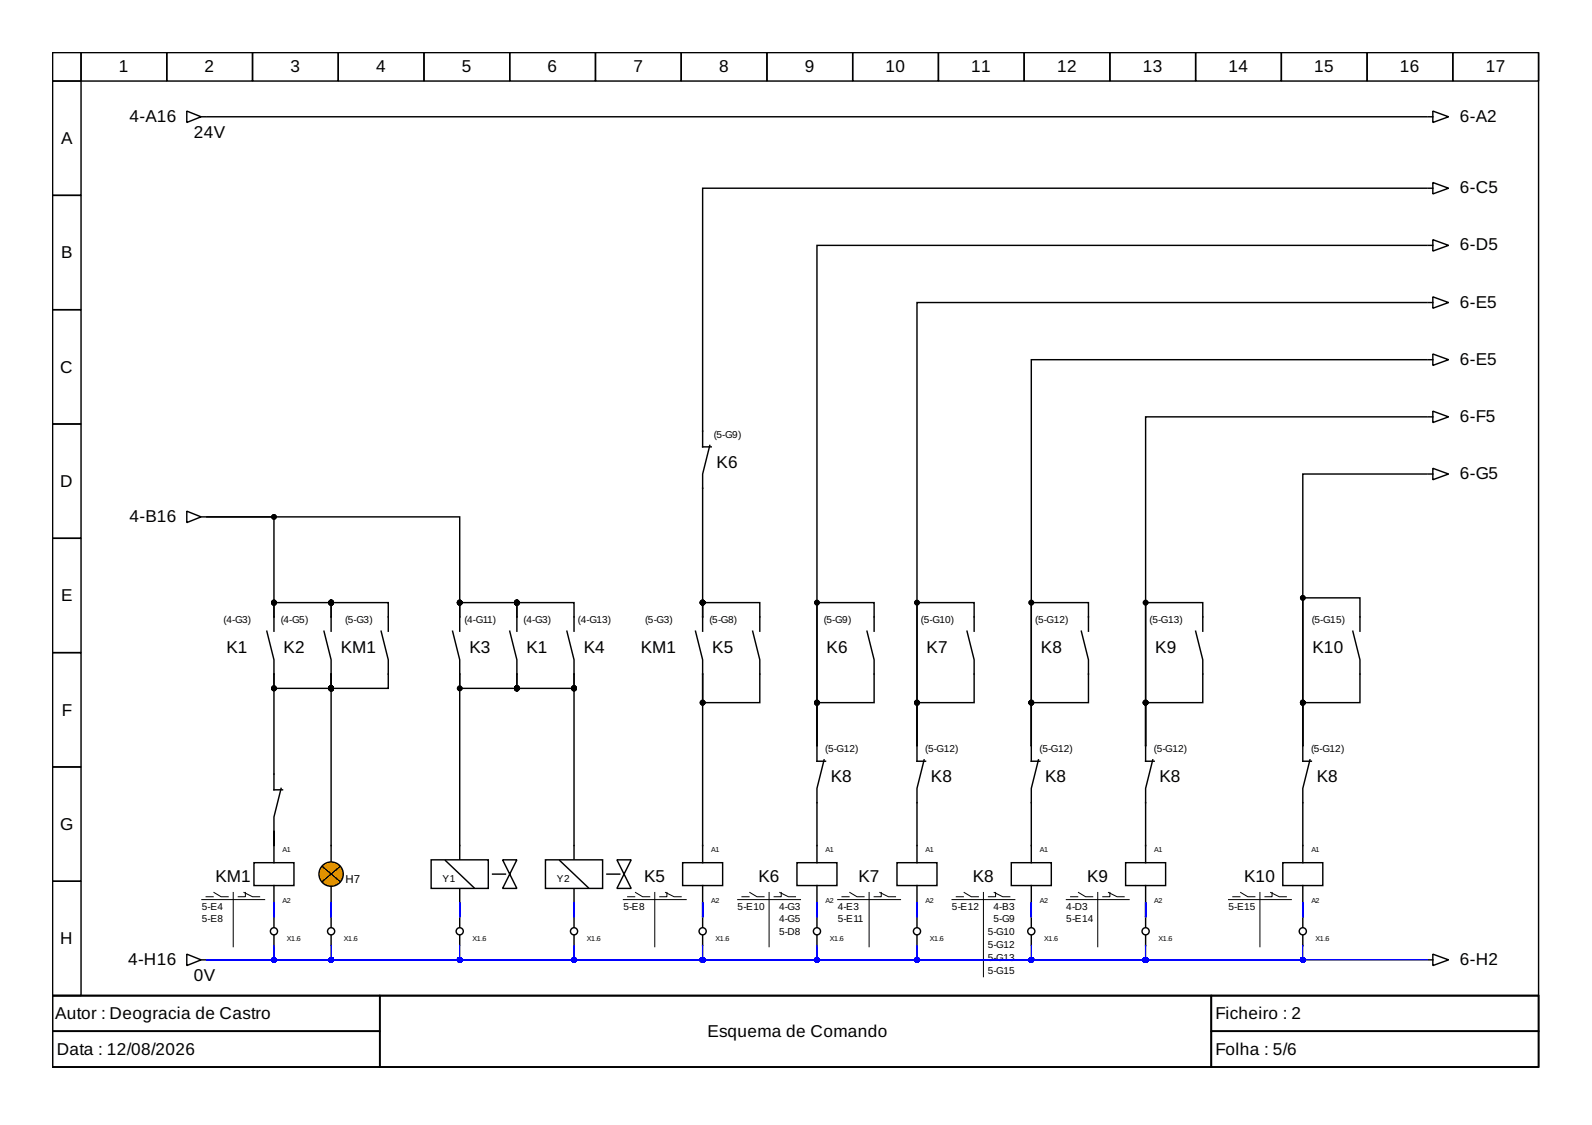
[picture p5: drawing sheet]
<svg xmlns="http://www.w3.org/2000/svg" width="297mm" height="210mm" viewBox="0 0 297 210" stroke-linecap="round" stroke-linejoin="round" font-family="sans-serif">
<g fill="none" stroke="#000" stroke-width=".27">
<path d="M9.8 9.8h277.3v176h-277.3zM9.8 9.8h5.3v5.3h-5.3zM9.8 15.1h5.3v21.4h-5.3zM15.1 9.8h16v5.3h-16zM31.1 9.8h16v5.3h-16zM47.1 9.8h16v5.3h-16zM63.1 9.8h16v5.3h-16zM79.1 9.8h16v5.3h-16zM95.1 9.8h16v5.3h-16zM111.1 9.8h16v5.3h-16zM127.1 9.8h16v5.3h-16zM143.1 9.8h16v5.3h-16z"/>
<path d="M159.1 9.8h16v5.3h-16zM175.1 9.8h16v5.3h-16zM191.1 9.8h16v5.3h-16zM207.1 9.8h16v5.3h-16zM223.1 9.8h16v5.3h-16zM239.1 9.8h16v5.3h-16zM255.1 9.8h16v5.3h-16zM271.1 9.8h16v5.3h-16zM9.8 36.5h5.3v21.3h-5.3zM34.9 20.7l2.6 1.1-2.6 1.1zM37.5 21.8h.8M266.5 21.8h.8"/>
<path d="M267.3 20.7l3 1.1-3 1.1zM9.8 57.8h5.3v21.3h-5.3zM9.8 79.1h5.3v21.3h-5.3zM34.9 95.4l2.6 1-2.6 1.1zM37.5 96.4h.8M131.1 80.4v3h1.6M132.4 83.1l-1.3 5.3v2.7M9.8 100.4h5.3v21.4h-5.3zM9.8 121.8h5.3v21.3h-5.3zM9.8 143.1h5.3v21.3h-5.3zM51.1 144.4v3h1.6M51.1 157.8v3.2"/>
<path d="M52.4 147.1l-1.3 5.3v2.7M61.8 157.8v10.6M131.1 157.8v3.2M9.8 164.4h5.3v21.4h-5.3zM34.9 178l2.6 1.1-2.6 1.1zM37.5 179.1h.8M47.4 161h7.4v4.2h-7.4zM51.1 165.2v3.2M51.1 171.1v1.9M51.1 174.6v1.8M61.8 171.1v1.9M61.8 174.6v1.8"/>
<path d="M127.4 161h7.4v4.2h-7.4zM131.1 165.2v3.2M131.1 171.1v1.9M131.1 174.6v1.8M152.4 171.1v1.9M152.4 174.6v1.8M266.5 179.1h.8M267.3 178l3 1.1-3 1.1zM9.8 185.8h277.3v13.3h-277.3zM9.8 185.8h61v6.6h-61zM9.8 192.4h61v6.7h-61zM70.8 185.8h155.2v13.3h-155.2z"/>
<path d="M226 185.8h61.1v6.6h-61.1zM226 192.4h61.1v6.7h-61.1z"/>
<circle cx="51.1" cy="173.8" r=".67"/>
<circle cx="61.8" cy="173.8" r=".67"/>
<circle cx="131.1" cy="173.8" r=".67"/>
<circle cx="152.4" cy="173.8" r=".67"/>
</g>
<path d="M37.7 167.8h11.7M38.5 167.3h1.3M39.9 166.5l1.4 .8h1.3M43.5 166.5v10.1M45.5 166.5l1.6 .8h1.3M45.8 166.5v.8h-1.4M116.3 167.8h11.7M117.1 167.3h1.3M118.6 166.5l1.3 .8h1.3M122.2 166.5v10.1M124.2 166.5l1.6 .8h1.3M124.4 166.5v.8h-1.3" fill="none" stroke="#000" stroke-width=".19"/>
<circle cx="61.8" cy="163.1" r="2.27" fill="#ffa500" stroke="#000" stroke-width=".27"/>
<g fill="none" stroke="#000" stroke-width=".27">
<path d="M266.5 35.1h.8M267.3 34.1l3 1-3 1.1zM49.8 117.8l1.3 5.3v2.7M51.1 115.1v2.7M60.4 117.8l1.4 5.3v2.7M61.8 115.1v2.7M71.1 117.8l1.3 5.3v2.7M72.4 115.1v2.7M84.4 117.8l1.4 5.3v2.7M85.8 115.1v2.7M95.1 117.8l1.3 5.3v2.7M96.4 115.1v2.7"/>
<path d="M105.8 117.8l1.3 5.3v2.7M107.1 115.1v2.7M129.8 117.8l1.3 5.3v2.7M131.1 115.1v2.7M85.8 157.8v10.6M60.1 161.7l3.3 2.8M63.4 161.7l-3.3 2.8"/>
</g>
<path d="M80.4 160.4h10.7v5.4h-10.7z" fill-rule="evenodd" fill="#fff" stroke="#000" stroke-width=".27"/>
<path d="M107.1 157.8v10.6M83.1 160.6l5.3 5M91.9 163.1h2.4M93.8 160.4h2.6l-2.6 5.4h2.6z" fill="none" stroke="#000" stroke-width=".27"/>
<path d="M101.8 160.4h10.6v5.4h-10.6z" fill-rule="evenodd" fill="#fff" stroke="#000" stroke-width=".27"/>
<g fill="none" stroke="#000" stroke-width=".27">
<path d="M38.6 21.8h227.7M266.3 35.1h-135.2v45.3M266.3 56.4h-95.2v82.7M266.3 45.8h-113.9v93.3M266.5 45.8h.8M266.5 56.4h.8M267.3 44.7l3 1.1-3 1zM267.3 55.4l3 1-3 1.1zM266.3 67.1h-73.9v72M266.3 77.8h-52.5v61.3M266.5 67.1h.8M266.5 77.8h.8"/>
<path d="M267.3 66l3 1.1-3 1.1zM267.3 76.7l3 1.1-3 1zM131.1 91.1v24v-2.7h10.7v5.4M266.3 88.4h-23.2v50.7M266.5 88.4h.8M267.3 87.4l3 1-3 1.1zM72.4 115.1v-2.7h-10.6v2.7v-2.7h-10.7v2.7v-18.7h-12.5h47.2v18.7v-2.7h10.6v2.7v-2.7h10.7v2.7M140.4 117.8l1.4 5.3v8h-10.7v-5.3v32M161.8 117.8l1.3 5.3v8h-10.7v8M163.1 117.8v-5.4h-10.7v26.7M180.4 117.8l1.4 5.3v8h-10.7v8M181.8 117.8v-5.4h-10.7v26.7"/>
<path d="M201.8 117.8l1.3 5.3v8h-10.7v8M203.1 117.8v-5.4h-10.7v26.7M223.1 117.8l1.3 5.3v8h-10.6v8M224.4 117.8v-5.4h-10.6v26.7M252.4 117.8l1.3 5.3v8h-10.6v8M253.7 117.8v-6.3h-10.6v27.6M61.8 125.8v2.6h-10.7v-2.6v18.6M61.8 125.8v32M61.8 125.8v2.6h10.6v-2.6M152.4 139.1v2.9h1.6M171.1 139.1v2.9h1.6M192.4 139.1v2.9h1.6"/>
<path d="M213.8 139.1v2.9h1.6M243.1 139.1v2.9h1.6M51.1 155.1v2.7M85.8 157.8v-32v2.6h10.6v-2.6v2.6h10.7v-2.6v32M153.8 141.8l-1.4 5.3v13.9M172.4 141.8l-1.3 5.3v13.9M193.8 141.8l-1.4 5.3v13.9M215.1 141.8l-1.3 5.3v13.9M244.4 141.8l-1.3 5.3v13.9M85.8 171.1v1.9M85.8 174.6v1.8M104.4 160.6l5.4 5"/>
<path d="M107.1 171.1v1.9M107.1 174.6v1.8M113.2 163.1h2.4M115.1 160.4h2.7l-2.7 5.4h2.7zM148.7 161h7.5v4.2h-7.5zM152.4 165.2v3.2M167.4 161h7.4v4.2h-7.4zM171.1 165.2v3.2M171.1 171.1v1.9M171.1 174.6v1.8M188.7 161h7.5v4.2h-7.5zM192.4 165.2v3.2"/>
<path d="M192.4 171.1v1.9M192.4 174.6v1.8M210 161h7.5v4.2h-7.5zM213.8 165.2v3.2M213.8 171.1v1.9M213.8 174.6v1.8M239.3 161h7.5v4.2h-7.5zM243.1 165.2v3.2M243.1 171.1v1.9M243.1 174.6v1.8"/>
<circle cx="85.8" cy="173.8" r=".67"/>
<circle cx="107.1" cy="173.8" r=".67"/>
<circle cx="171.1" cy="173.8" r=".67"/>
<circle cx="192.4" cy="173.8" r=".67"/>
<circle cx="213.8" cy="173.8" r=".67"/>
<circle cx="243.1" cy="173.8" r=".67"/>
</g>
<g fill="none" stroke="#000" stroke-width=".19">
<path d="M137.6 167.8h11.8M138.4 167.3h1.4M139.9 166.5l1.3 .8h1.4M143.5 166.5v10.1M145.5 166.5l1.6 .8h1.3M145.8 166.5v.8h-1.4M156.3 167.8h11.7M157.1 167.3h1.3M158.6 166.5l1.3 .8h1.3M162.2 166.5v10.1M164.2 166.5l1.6 .8h1.3M164.4 166.5v.8h-1.3"/>
<path d="M177.6 167.8h11.8M178.4 167.3h1.4M179.9 166.5l1.3 .8h1.4M183.5 166.5v15.7M185.5 166.5l1.6 .8h1.3M185.8 166.5v.8h-1.4M199 167.8h11.7M199.8 167.3h1.3M201.2 166.5l1.4 .8h1.3M204.8 166.5v10.1M206.8 166.5l1.6 .8h1.4M207.1 166.5v.8h-1.3"/>
<path d="M229.2 167.8h11.7M230 167.3h1.3M231.5 166.5l1.3 .8h1.3M235.1 166.5v10.1M237.1 166.5l1.6 .8h1.3M237.3 166.5v.8h-1.3"/>
</g>
<g fill="none" stroke="#00f" stroke-width=".27">
<path d="M38.6 179.1h227.7M51.1 168.4v2.7M51.1 176.4v2.7h-12.5M61.8 176.4v2.7h-23.2M61.8 168.4v2.7M85.8 168.4v2.7M85.8 176.4v2.7h-47.2M107.1 168.4v2.7M107.1 176.4v2.7h-68.5M131.1 168.4v2.7M131.1 176.4v2.7h-92.5M152.4 176.4v2.7h-113.8"/>
<path d="M152.4 168.4v2.7M171.1 168.4v2.7M171.1 176.4v2.7h-132.5M192.4 168.4v2.7M192.4 176.4v2.7h-153.8M213.8 168.4v2.7M213.8 176.4v2.7h-175.2M243.1 168.4v2.7M243.1 176.4v2.7h-204.5"/>
</g>
<g fill="#00f" stroke="#00f" stroke-width=".27">
<circle cx="51.1" cy="179.1" r=".4"/>
<circle cx="131.1" cy="179.1" r=".4"/>
<circle cx="152.4" cy="179.1" r=".4"/>
<circle cx="61.8" cy="179.1" r=".4"/>
<circle cx="85.8" cy="179.1" r=".4"/>
<circle cx="107.1" cy="179.1" r=".4"/>
<circle cx="171.1" cy="179.1" r=".4"/>
<circle cx="192.4" cy="179.1" r=".4"/>
<circle cx="213.8" cy="179.1" r=".4"/>
<circle cx="243.1" cy="179.1" r=".4"/>
</g>
<g fill="#000" stroke="#000" stroke-width=".27">
<circle cx="51.1" cy="96.4" r=".4"/>
<circle cx="51.1" cy="112.4" r=".4"/>
<circle cx="61.8" cy="112.4" r=".4"/>
<circle cx="85.8" cy="112.4" r=".4"/>
<circle cx="96.4" cy="112.4" r=".4"/>
<circle cx="131.1" cy="112.4" r=".4"/>
<circle cx="152.4" cy="112.4" r=".4"/>
<circle cx="171.1" cy="112.4" r=".4"/>
<circle cx="192.4" cy="112.4" r=".4"/>
<circle cx="213.8" cy="112.4" r=".4"/>
<circle cx="243.1" cy="111.5" r=".4"/>
<circle cx="51.1" cy="128.4" r=".4"/>
<circle cx="61.8" cy="128.4" r=".4"/>
<circle cx="85.8" cy="128.4" r=".4"/>
<circle cx="96.4" cy="128.4" r=".4"/>
<circle cx="107.1" cy="128.4" r=".4"/>
<circle cx="131.1" cy="131.1" r=".4"/>
<circle cx="152.4" cy="131.1" r=".4"/>
<circle cx="171.1" cy="131.1" r=".4"/>
<circle cx="192.4" cy="131.1" r=".4"/>
<circle cx="213.8" cy="131.1" r=".4"/>
<circle cx="243.1" cy="131.1" r=".4"/>
</g>
<g font-size="3.2">
<text x="22.2" y="13.5">1</text>
<text x="38.2" y="13.5">2</text>
<text x="54.2" y="13.5">3</text>
<text x="70.2" y="13.5">4</text>
<text x="86.2" y="13.5">5</text>
<text x="102.2" y="13.5">6</text>
<text x="118.2" y="13.5">7</text>
<text x="134.2" y="13.5">8</text>
<text x="150.2" y="13.5">9</text>
<text x="165.2" y="13.5">10</text>
<text x="181.2" y="13.5">11</text>
<text x="197.2" y="13.5">12</text>
<text x="213.2" y="13.5">13</text>
<text x="229.2" y="13.5">14</text>
<text x="245.2" y="13.5">15</text>
<text x="261.2" y="13.5">16</text>
<text x="277.2" y="13.5">17</text>
<text x="24.2" y="22.7">4-A16</text>
<text x="272.4" y="22.7">6-A2</text>
<text x="11.4" y="26.9">A</text>
<text x="36.2" y="25.8">24V</text>
<text x="272.4" y="36.1">6-C5</text>
<text x="272.4" y="46.7">6-D5</text>
<text x="11.4" y="48.2">B</text>
<text x="272.4" y="57.4">6-E5</text>
<text x="11.3" y="69.5">C</text>
<text x="272.4" y="68">6-E5</text>
<text x="272.4" y="78.7">6-F5</text>
<text x="133.7" y="87.2">K6</text>
<text x="272.4" y="89.4">6-G5</text>
<text x="11.3" y="90.8">D</text>
<text x="24.2" y="97.4">4-B16</text>
<text x="11.4" y="112.2">E</text>
<text x="42.3" y="121.9">K1</text>
<text x="52.9" y="121.9">K2</text>
<text x="63.6" y="121.9">KM1</text>
<text x="87.6" y="121.9">K3</text>
<text x="98.2" y="121.9">K1</text>
<text x="108.9" y="121.9">K4</text>
<text x="119.6" y="121.9">KM1</text>
<text x="132.9" y="121.9">K5</text>
<text x="154.2" y="121.9">K6</text>
<text x="172.9" y="121.9">K7</text>
<text x="194.2" y="121.9">K8</text>
<text x="215.6" y="121.9">K9</text>
<text x="244.9" y="121.9">K10</text>
<text x="11.5" y="133.5">F</text>
<text x="155" y="145.9">K8</text>
<text x="173.7" y="145.9">K8</text>
<text x="195" y="145.9">K8</text>
<text x="216.4" y="145.9">K8</text>
<text x="245.7" y="145.9">K8</text>
<text x="11.3" y="154.8">G</text>
<text x="40.2" y="164.6">KM1</text>
<text x="120.2" y="164.6">K5</text>
<text x="141.5" y="164.6">K6</text>
<text x="160.2" y="164.6">K7</text>
<text x="181.5" y="164.6">K8</text>
<text x="202.8" y="164.6">K9</text>
<text x="232.1" y="164.6">K10</text>
<text x="11.3" y="176.2">H</text>
<text x="23.9" y="180">4-H16</text>
<text x="36.2" y="183.1">0V</text>
<text x="272.4" y="180">6-H2</text>
<text x="10.3" y="190.2">Autor : Deogracia de Castro</text>
<text x="226.8" y="190.2">Ficheiro : 2</text>
<text x="10.6" y="196.8">Data : 12/08/2026</text>
<text x="132" y="193.5">Esquema de Comando</text>
<text x="226.8" y="196.8">Folha : 5/6</text>
</g>
<text font-size="2.1" x="64.4" y="164.8">H7</text>
<g font-size="1.9">
<text x="133.2" y="81.6">(5-G9)</text>
<text x="41.7" y="116.3">(4-G3)</text>
<text x="52.4" y="116.3">(4-G5)</text>
<text x="64.4" y="116.3">(5-G3)</text>
<text x="86.6" y="116.3">(4-G11)</text>
<text x="97.7" y="116.3">(4-G3)</text>
<text x="107.8" y="116.3">(4-G13)</text>
<text x="120.4" y="116.3">(5-G3)</text>
<text x="132.4" y="116.3">(5-G8)</text>
<text x="153.7" y="116.3">(5-G9)</text>
<text x="171.8" y="116.3">(5-G10)</text>
<text x="193.2" y="116.3">(5-G12)</text>
<text x="214.5" y="116.3">(5-G13)</text>
<text x="244.7" y="116.3">(5-G15)</text>
<text x="154" y="140.3">(5-G12)</text>
<text x="172.6" y="140.3">(5-G12)</text>
<text x="194" y="140.3">(5-G12)</text>
<text x="215.3" y="140.3">(5-G12)</text>
<text x="244.6" y="140.3">(5-G12)</text>
<text x="82.6" y="164.6">Y1</text>
<text x="103.9" y="164.6">Y2</text>
<text x="37.7" y="169.7">5-E4</text>
<text x="37.7" y="172.1">5-E8</text>
<text x="116.3" y="169.7">5-E8</text>
<text x="137.6" y="169.7">5-E10</text>
<text x="145.4" y="169.7">4-G3</text>
<text x="145.4" y="172.1">4-G5</text>
<text x="156.3" y="169.7">4-E3</text>
<text x="156.3" y="172.1">5-E11</text>
<text x="177.6" y="169.7">5-E12</text>
<text x="185.4" y="169.7">4-B3</text>
<text x="185.4" y="172.1">5-G9</text>
<text x="199" y="169.7">4-D3</text>
<text x="199" y="172.1">5-E14</text>
<text x="229.2" y="169.7">5-E15</text>
<text x="145.4" y="174.5">5-D8</text>
<text x="184.3" y="174.5">5-G10</text>
<text x="184.3" y="176.9">5-G12</text>
<text x="184.3" y="179.3">5-G13</text>
<text x="184.3" y="181.7">5-G15</text>
</g>
<g font-size="1.3">
<text x="52.7" y="158.9">A1</text>
<text x="132.7" y="158.9">A1</text>
<text x="154" y="158.9">A1</text>
<text x="172.7" y="158.9">A1</text>
<text x="194" y="158.9">A1</text>
<text x="215.4" y="158.9">A1</text>
<text x="244.7" y="158.9">A1</text>
<text x="52.7" y="168.5">A2</text>
<text x="132.7" y="168.5">A2</text>
<text x="154" y="168.5">A2</text>
<text x="172.7" y="168.5">A2</text>
<text x="194" y="168.5">A2</text>
<text x="215.4" y="168.5">A2</text>
<text x="244.7" y="168.5">A2</text>
<text x="53.5" y="175.5">X1.6</text>
<text x="64.2" y="175.5">X1.6</text>
<text x="88.2" y="175.5">X1.6</text>
<text x="109.5" y="175.5">X1.6</text>
<text x="133.5" y="175.5">X1.6</text>
<text x="154.8" y="175.5">X1.6</text>
<text x="173.5" y="175.5">X1.6</text>
<text x="194.8" y="175.5">X1.6</text>
<text x="216.2" y="175.5">X1.6</text>
<text x="245.5" y="175.5">X1.6</text>
</g>
</svg>
